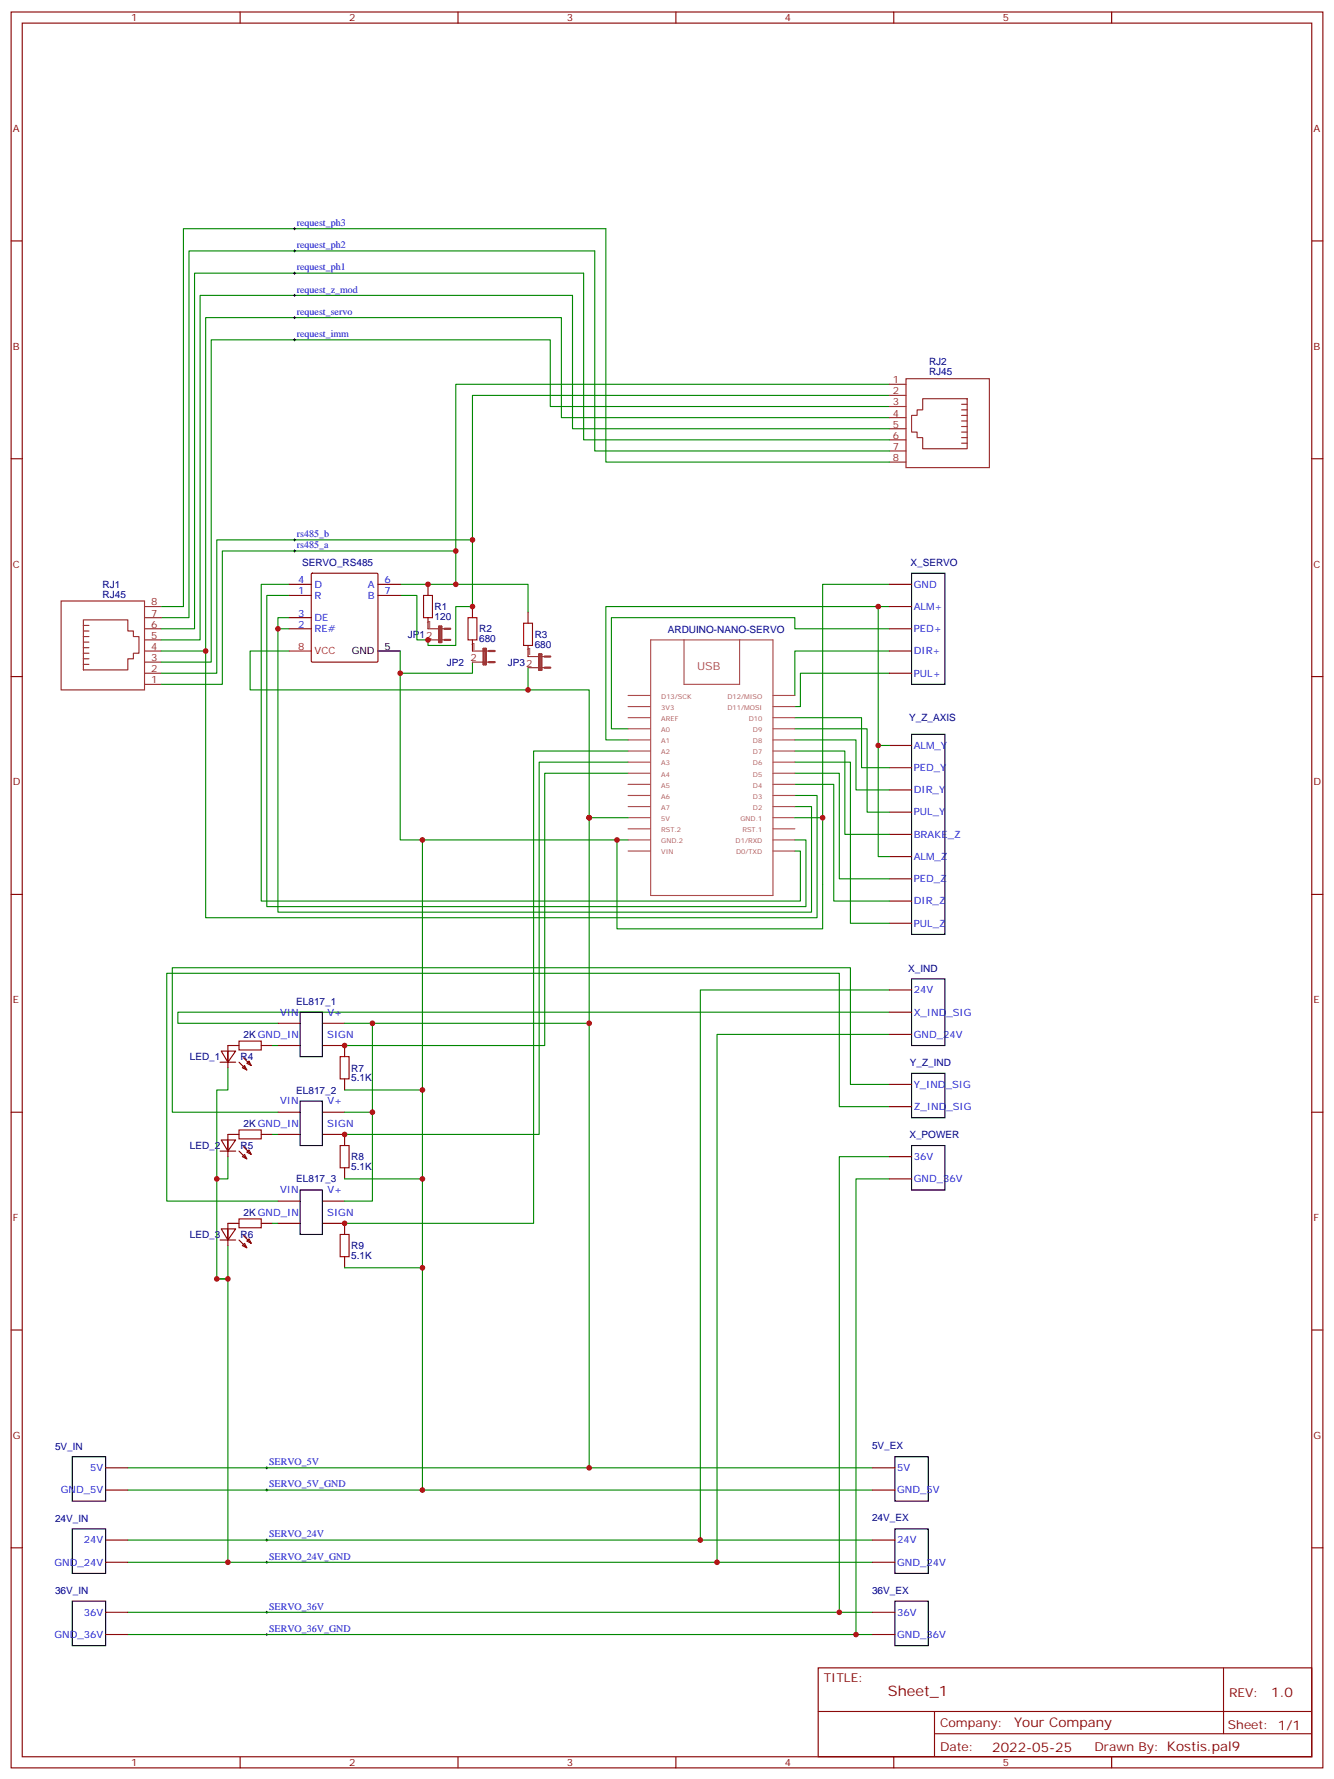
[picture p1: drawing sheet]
<svg xmlns="http://www.w3.org/2000/svg" width="423mm" height="565mm" viewBox="0 0 423 565" stroke-linecap="round" stroke-linejoin="round" font-family="sans-serif">
<g fill="none" stroke="#870000" stroke-width=".35">
<path d="M3.5 3.8h416.3v557.4h-416.3zM7.1 7.3h409.2v550.4h-409.2zM76.2 3.8v3.5M145.3 3.8v3.5M214.5 3.8v3.5M283.6 3.8v3.5M352.8 3.8v3.5M3.5 76.5h3.6M416.3 76.5h3.5M3.5 145.6h3.6M416.3 145.6h3.5M91.7 199.6h7.1"/>
<path d="M91.7 185.5h7.1M91.7 189h7.1M91.7 196.1h7.1M98.8 182.1l.3-.1h20.5l.3 .1v27.7l-.1 .3-20.7 .1-.3-.2zM119.9 185.5h7.1M119.9 189h7.1M135.8 185.5v3.5M135.8 196.1v3.5M149.9 192.5v3.6M167.6 194.3v3.5M282.2 199.6h7.1M282.2 192.5h7.1"/>
<path d="M282.2 185.5h7.1M3.5 214.8h3.6M149.9 203.1v3.6M167.6 204.9v3.5M282.2 213.7h7.1M282.2 206.7h7.1M416.3 214.8h3.5M282.2 236.6h7.1M282.2 257.8h7.1M282.2 250.8h7.1M282.2 243.7h7.1M282.2 279h7.1"/>
<path d="M282.2 271.9h7.1M282.2 264.9h7.1M3.5 283.9h3.6M282.2 293.1h7.1M282.2 286h7.1M416.3 283.9h3.5M282.2 314.3h7.1M69.8 337.2h5M70.2 333.7h4.6l-2.5 3.5zM75.8 331.9h-3.5v7M75.8 337.2l2.5 2.5M77.3 335.8l2.4 2.4"/>
<path d="M77.6 338.2l.7 1.5-1.4-.8zM78.3 337.5l.7-.7 .7 1.4zM82.9 331.9h3.5M88.2 331.9h7M88.2 324.8h7M102.3 331.9h7.1v3.5M102.3 324.8h7.1M282.2 328.4h7.1M282.2 321.3h7.1M3.5 353.1h3.6M88.2 353.1h7M102.3 353.1h7.1"/>
<path d="M109.4 342.5v3.5M282.2 351.3h7.1M282.2 344.2h7.1M416.3 353.1h3.5M69.8 365.4h5M70.2 361.9h4.6l-2.5 3.5zM75.8 360.1h-3.5v7.1M75.8 365.4l2.5 2.5M76.9 367.2l.7-.7 .7 1.4zM77.3 364l2.4 2.5M78.3 365.8l.7-.7 .7 1.4zM82.9 360.1h3.5"/>
<path d="M88.2 360.1h7M102.3 360.1h7.1v3.5M109.4 370.7v3.5M282.2 374.2h7.1M282.2 367.2h7.1M69.8 393.6h5M70.2 390.1h4.6l-2.5 3.5zM75.8 388.3h-3.5v7.1M75.8 393.6l2.5 2.5M77.3 392.2l2.4 2.5M77.6 394.7l.7 1.4-1.4-.7zM79 393.3l.7 1.4-1.4-.7z"/>
<path d="M82.9 388.3h3.5M88.2 388.3h7M88.2 381.3h7M102.3 388.3h7.1v3.6M102.3 381.3h7.1M109.4 398.9v3.5M3.5 422.2h3.6M416.3 422.2h3.5M33.5 473h7.1M33.5 465.9h7.1M276.9 473h7.1M276.9 465.9h7.1"/>
<path d="M3.5 491.3h3.6M33.5 495.9h7.1M33.5 488.9h7.1M276.9 495.9h7.1M276.9 488.9h7.1M416.3 491.3h3.5M33.5 518.9h7.1M33.5 511.8h7.1M276.9 518.9h7.1M276.9 511.8h7.1M259.6 529.4h156.7v28.3h-156.7zM388.3 529.5v20.9"/>
<path d="M76.2 557.7v3.5M145.3 557.7v3.5M214.5 557.7v3.5M259.7 543.3h156.4M283.6 557.7v3.5M296.6 550.4h119.5M296.6 543.3v14.1M352.8 557.7v3.5"/>
</g>
<g fill="none" stroke="#000" stroke-width=".35">
<path d="M289.3 182h10.6v35.2h-10.6zM119.9 206.7h7.1M289.3 233.1h10.6v63.5h-10.6zM289.3 310.7h10.6v21.2h-10.6zM95.2 321.3h7.1v14.1h-7.1zM95.2 349.5h7.1v14.1h-7.1zM289.3 340.7h10.6v14.1h-10.6zM95.2 377.8h7.1v14.1h-7.1zM289.3 363.6h10.6v14.2h-10.6zM22.9 462.4h10.6v14.1h-10.6zM284 462.4h10.6v14.1h-10.6zM22.9 485.4h10.6v14.1h-10.6z"/>
<path d="M284 485.4h10.6v14.1h-10.6zM22.9 508.3h10.6v14.1h-10.6zM284 508.3h10.6v14.1h-10.6z"/>
</g>
<g fill="none" stroke="#008700" stroke-width=".35">
<path d="M282.2 139.6h-97v-52.9h-123.5v112.9h-10.5M282.2 136.1h-100.5v-42.3h-118.2v109.3h-12.3M282.2 132.6h-104v-31.8h-112.9v105.9h-14.1M282.2 129h-107.6v-21.1h-107.6v102.3h-15.8M282.2 122h-137.6v52.9M282.2 125.5h-132.3v45.9M282.2 146.7h-89.9v-74.1h-134.1v119.9h-7M282.2 143.2h-93.5v-63.5h-128.7v116.4h-8.8M149.9 171.4h-81.1v42.3h-17.6M149.9 171.4v21.1h-5.3v12.4h-8.8v-1.8h-3.5v-14.1h-5.3M88.2 199.6v90h169.3v-33.6h-5.3M91.7 189h-7v98.8h171.1v-21.2h-3.6"/>
<path d="M91.7 185.5h-8.8v100.5h171.1v-15.8h-1.8M91.7 196.1h-3.5v3.5h3.5M127 185.5h40.6v8.8M144.6 185.5v-10.6h-74v42.3h-19.4M278.7 192.5h-86.4v42.4h7M282.2 192.5h-3.5v44.1M282.2 185.5h-21.1v74.1M282.2 199.6h-30v-3.5h-58.2v35.3h5.3M65.3 206.7v84.6h194v-38.8h-7.1M91.7 206.7h-12.3v12.3h88.2v-7.1M127 213.7v52.9h7.1M127 206.7v7h22.9v-3.5"/>
<path d="M167.6 219h19.4v40.6M282.2 206.7h-30v14.1M282.2 213.7h-28.2v10.6h-1.8M199.3 238.4h-30v149.9h-59.9M252.2 238.4h15.9v26.5h14.1M252.2 227.8h21.2v15.9h8.8M252.2 234.9h19.4v15.9h10.6M252.2 231.4h23v26.4h7M282.2 236.6h-3.5v35.3h3.5M187 259.6h12.3M187 259.6v206.3M199.3 241.9h-28.2v118.2h-61.7"/>
<path d="M199.3 245.5h-26.4v86.4h-63.5M252.2 245.5h14.1v33.5h15.9M252.2 249h12.4v37h17.6M252.2 241.9h17.7v51.2h12.3M252.2 259.6h8.9v35.3h-65.3v-28.3M195.8 266.6h-61.7v79.4h-24.7M195.8 266.6h3.5M282.2 314.3h-60v174.6M72.3 338.9v7.1h-3.5v60h3.5v-10.6M86.4 331.9h1.8M109.4 324.8h8.8v28.3h-8.8M118.2 324.8h68.8"/>
<path d="M282.2 321.3h-225.8v3.5h31.8M282.2 328.4h-54.7v167.5M118.2 353.1v28.2h-8.8M134.1 346v28.2h-24.7M282.2 344.2h-12.3v-37h-215.2v45.9h33.5M282.2 351.3h-15.9v-42.3h-213.4v72.3h35.3M72.3 367.2v7h-3.5M86.4 360.1h1.8M134.1 374.2v28.2h-24.7M282.2 367.2h-15.9v144.6M282.2 374.2h-10.6v144.7M86.4 388.3h1.8"/>
<path d="M68.8 406h3.5v89.9M134.1 402.4v70.6M40.6 473h236.3M40.6 465.9h236.3M40.6 495.9h236.3M40.6 488.9h236.3M40.6 518.9h236.3M40.6 511.8h236.3"/>
</g>
<g fill="none" stroke="#000" stroke-width=".32">
<path d="M93.1 79.7h.7M93.1 72.6h.7M93.5 72.2v.8M93.5 79.3v.7M93.1 93.8h.7M93.1 86.7h.7M93.5 86.4v.7M93.5 93.4v.7M93.1 107.9h.7M93.1 100.8h.7M93.5 100.5v.7M93.5 107.5v.7"/>
<path d="M93.1 174.9h.7M93.1 171.4h.7M93.5 171v.7M93.5 174.6v.7M84.3 473h.7M84.3 465.9h.7M84.7 465.6v.7M84.7 472.7v.7M84.3 495.9h.7M84.3 488.9h.7M84.7 488.5v.7M84.7 495.6v.7"/>
<path d="M84.3 518.9h.7M84.3 511.8h.7M84.7 511.5v.7M84.7 518.5v.7"/>
</g>
<g fill="none" stroke="#8c2424" stroke-width=".35">
<path d="M282.2 122h5.3M282.2 125.5h5.3M282.2 129h5.3M282.2 132.6h5.3M282.2 136.1h5.3M282.2 139.6h5.3M287.5 120.2h26.5v28.2h-26.5zM292.8 126.6h14.1v15.9h-14.1v-3.6h-1.8v-1.7h-1.7v-5.3h1.7v-1.8h1.8zM305.2 128.3h1.7M305.2 130.1h1.7M305.2 131.9h1.7M305.2 133.6h1.7"/>
<path d="M305.2 135.4h1.7M305.2 137.2h1.7M305.2 138.9h1.7M282.2 143.2h5.3M282.2 146.7h5.3M305.2 140.7h1.7M19.4 190.8h26.5v28.2h-26.5zM26.5 198.5h1.7M26.5 196.8h14.1v3.5h1.7v1.8h1.8v5.3h-1.8v1.7h-1.7v3.6h-14.1zM45.9 199.6h5.3M45.9 196.1h5.3M45.9 192.5h5.3"/>
<path d="M135.8 199.6h5.3M26.5 210.9h1.7M26.5 209.1h1.7M26.5 207.4h1.7M26.5 205.6h1.7M26.5 203.8h1.7M26.5 202.1h1.7M26.5 200.3h1.7M45.9 206.7h5.3M45.9 210.2h5.3M45.9 203.1h5.3M45.9 217.2h5.3"/>
<path d="M45.9 213.7h5.3M135.8 203.1h5.3M149.9 206.7h5.3M149.9 210.2h5.3M167.6 208.4h5.3M167.6 211.9h5.3"/>
</g>
<path d="M139.3 198.9h.8v4.9h-.8zM141.1 199.6h1.8M141.1 203.1h1.8M153.5 206h.7v4.9h-.7zM155.2 206.7h1.8M155.2 210.2h1.8M171.1 207.7h.7v5h-.7zM172.9 208.4h1.7M172.9 211.9h1.7" fill="none" stroke="#8c2424" stroke-width=".71"/>
<path d="M134.4 189h2.8v7.1h-2.8zM148.5 196.1h2.8v7h-2.8zM166.2 197.8h2.8v7.1h-2.8zM75.8 330.5h7.1v2.8h-7.1zM107.9 335.4h2.9v7.1h-2.9zM75.8 358.7h7.1v2.8h-7.1zM107.9 363.6h2.9v7.1h-2.9zM75.8 386.9h7.1v2.8h-7.1zM107.9 391.9h2.9v7h-2.9z" fill="none" stroke="#a10000" stroke-width=".35"/>
<path d="M91.7 206.7h7.1" fill="none" stroke="#f00" stroke-width=".35"/>
<g fill="none" stroke="#a64a4a" stroke-width=".35">
<path d="M206.5 203.1h38.8v81.2h-38.8zM217.1 203.1v14.1h17.6v-14.1M199.3 238.4h7M199.3 234.9h7M199.3 231.4h7M199.3 227.8h7M199.3 224.3h7M199.3 220.8h7M245.3 238.4h6.9M245.3 234.9h6.9M245.3 231.4h6.9M245.3 227.8h6.9"/>
<path d="M245.3 224.3h6.9M245.3 220.8h6.9M199.3 259.6h7M199.3 256h7M199.3 252.5h7M199.3 249h7M199.3 245.5h7M199.3 241.9h7M245.3 259.6h6.9M245.3 256h6.9M245.3 252.5h6.9M245.3 249h6.9"/>
<path d="M245.3 245.5h6.9M245.3 241.9h6.9M199.3 270.2h7M199.3 266.6h7M199.3 263.1h7M245.3 270.2h6.9M245.3 266.6h6.9M245.3 263.1h6.9"/>
</g>
<g fill="#c00">
<circle cx="261.1" cy="259.6" r=".88"/>
<circle cx="278.7" cy="192.5" r=".88"/>
<circle cx="278.7" cy="236.6" r=".88"/>
<circle cx="109.4" cy="388.3" r=".88"/>
<circle cx="109.4" cy="360.1" r=".88"/>
<circle cx="109.4" cy="331.9" r=".88"/>
<circle cx="167.6" cy="219" r=".88"/>
<circle cx="127" cy="213.7" r=".88"/>
<circle cx="134.1" cy="266.6" r=".88"/>
<circle cx="149.9" cy="192.5" r=".88"/>
<circle cx="144.6" cy="185.5" r=".88"/>
<circle cx="195.8" cy="266.6" r=".88"/>
<circle cx="65.3" cy="206.7" r=".88"/>
<circle cx="88.2" cy="199.6" r=".88"/>
<circle cx="187" cy="465.9" r=".88"/>
<circle cx="187" cy="259.6" r=".88"/>
<circle cx="72.3" cy="406" r=".88"/>
<circle cx="134.1" cy="346" r=".88"/>
<circle cx="222.3" cy="488.9" r=".88"/>
<circle cx="227.5" cy="495.9" r=".88"/>
<circle cx="134.1" cy="473" r=".88"/>
<circle cx="134.1" cy="402.4" r=".88"/>
<circle cx="72.3" cy="495.9" r=".88"/>
<circle cx="68.8" cy="406" r=".88"/>
<circle cx="266.3" cy="511.8" r=".88"/>
<circle cx="271.6" cy="518.9" r=".88"/>
<circle cx="144.6" cy="174.9" r=".88"/>
<circle cx="149.9" cy="171.4" r=".88"/>
<circle cx="135.8" cy="203.1" r=".88"/>
<circle cx="135.8" cy="185.5" r=".88"/>
<circle cx="68.8" cy="374.2" r=".88"/>
<circle cx="134.1" cy="374.2" r=".88"/>
<circle cx="118.2" cy="353.1" r=".88"/>
<circle cx="118.2" cy="324.8" r=".88"/>
<circle cx="187" cy="324.8" r=".88"/>
</g>
<text font-size="4.6" fill="#800" x="281.7" y="538.5">Sheet_1</text>
<g font-size="4.2" fill="#800">
<text x="403.4" y="538.7">1.0</text>
<text x="321.8" y="548.3">Your Company</text>
<text x="314.9" y="556.1">2022-05-25</text>
</g>
<g font-size="3.9" fill="#800">
<text x="261.4" y="534">TITLE:</text>
<text x="390" y="538.7">REV:</text>
<text x="298.3" y="548.2">Company:</text>
<text x="389.7" y="548.9">Sheet: 1/1</text>
<text x="298.3" y="555.9">Date:</text>
<text x="347.4" y="556">Drawn By: Kostis.pal9</text>
</g>
<text font-size="3.5" fill="#a54b4b" x="221.3" y="212.7">USB</text>
<g font-size="3.2" fill="#800">
<text x="41.6" y="6.8">1</text>
<text x="110.8" y="6.8">2</text>
<text x="179.9" y="6.8">3</text>
<text x="249.1" y="6.8">4</text>
<text x="318.2" y="6.8">5</text>
<text x="4.1" y="41.9">A</text>
<text x="416.8" y="41.9">A</text>
<text x="4.1" y="111.1">B</text>
<text x="416.8" y="111.1">B</text>
<text x="4.1" y="180.2">C</text>
<text x="416.8" y="180.2">C</text>
<text x="4.1" y="249.3">D</text>
<text x="416.8" y="249.3">D</text>
<text x="4.1" y="318.5">E</text>
<text x="416.8" y="318.5">E</text>
<text x="4.1" y="387.6">F</text>
<text x="416.8" y="387.6">F</text>
<text x="4.1" y="456.8">G</text>
<text x="416.8" y="456.8">G</text>
<text x="41.6" y="560.7">1</text>
<text x="110.8" y="560.7">2</text>
<text x="179.9" y="560.7">3</text>
<text x="249.1" y="560.7">4</text>
<text x="318.2" y="560.7">5</text>
</g>
<g font-size="3.2" fill="#00f">
<text x="94.2" y="71.7">request_ph3</text>
<text x="94.2" y="78.8">request_ph2</text>
<text x="94.2" y="85.8">request_ph1</text>
<text x="94.2" y="92.9">request_z_mod</text>
<text x="94.2" y="99.9">request_servo</text>
<text x="94.2" y="107">request_imm</text>
<text x="94.2" y="170.5">rs485_b</text>
<text x="94.2" y="174">rs485_a</text>
<text x="94.6" y="185.1">4</text>
<text x="122.1" y="185.1">6</text>
<text x="94.6" y="188.7">1</text>
<text x="99.8" y="190.1">R</text>
<text x="99.8" y="186.5">D</text>
<text x="116.7" y="190.1">B</text>
<text x="116.7" y="186.5">A</text>
<text x="122.1" y="188.7">7</text>
<text x="290" y="186.5">GND</text>
<text x="94.6" y="195.7">3</text>
<text x="99.8" y="197.1">DE</text>
<text x="290" y="193.6">ALM+</text>
<text x="94.6" y="199.2">2</text>
<text x="99.8" y="200.7">RE#</text>
<text x="290" y="200.7">PED+</text>
<text x="290" y="207.7">DIR+</text>
<text x="290" y="214.8">PUL+</text>
<text x="290" y="237.7">ALM_Y</text>
<text x="290" y="244.8">PED_Y</text>
<text x="290" y="251.8">DIR_Y</text>
<text x="290" y="258.9">PUL_Y</text>
<text x="290" y="265.9">BRAKE_Z</text>
<text x="290" y="273">ALM_Z</text>
<text x="290" y="280">PED_Z</text>
<text x="290" y="287.1">DIR_Z</text>
<text x="290" y="294.1">PUL_Z</text>
<text x="290" y="315.3">24V</text>
<text x="88.9" y="322.4">VIN</text>
<text x="103.9" y="322.4">V+</text>
<text x="290" y="322.4">X_IND_SIG</text>
<text x="103.8" y="329.4">SIGN</text>
<text x="290" y="329.4">GND_24V</text>
<text x="290" y="345.3">Y_IND_SIG</text>
<text x="88.9" y="350.6">VIN</text>
<text x="103.9" y="350.6">V+</text>
<text x="290" y="352.4">Z_IND_SIG</text>
<text x="103.8" y="357.6">SIGN</text>
<text x="290" y="368.2">36V</text>
<text x="290" y="375.3">GND_36V</text>
<text x="88.9" y="378.8">VIN</text>
<text x="103.9" y="378.8">V+</text>
<text x="103.8" y="385.9">SIGN</text>
<text x="28.6" y="467">5V</text>
<text x="85.4" y="465.1">SERVO_5V</text>
<text x="284.7" y="467">5V</text>
<text x="85.4" y="472.1">SERVO_5V_GND</text>
<text x="19.3" y="474.1">GND_5V</text>
<text x="284.7" y="474.1">GND_5V</text>
<text x="26.6" y="489.9">24V</text>
<text x="85.4" y="488">SERVO_24V</text>
<text x="284.7" y="489.9">24V</text>
<text x="17.3" y="497">GND_24V</text>
<text x="85.4" y="495.1">SERVO_24V_GND</text>
<text x="284.7" y="497">GND_24V</text>
<text x="26.6" y="512.9">36V</text>
<text x="85.4" y="510.9">SERVO_36V</text>
<text x="284.7" y="512.9">36V</text>
<text x="17.3" y="519.9">GND_36V</text>
<text x="85.4" y="518">SERVO_36V_GND</text>
<text x="284.7" y="519.9">GND_36V</text>
</g>
<g font-size="3.2" fill="#000080">
<text x="294.8" y="119.2">RJ45</text>
<text x="294.8" y="116">RJ2</text>
<text x="95.8" y="179.7">SERVO_RS485</text>
<text x="288.9" y="179.6">X_SERVO</text>
<text x="32.6" y="189.7">RJ45</text>
<text x="32.6" y="186.7">RJ1</text>
<text x="137.9" y="196.8">120</text>
<text x="137.9" y="193.7">R1</text>
<text x="129.5" y="202.5">JP12</text>
<text x="152" y="203.9">680</text>
<text x="152" y="200.7">R2</text>
<text x="169.7" y="202.5">R3</text>
<text x="211.9" y="200.8">ARDUINO-NANO-SERVO</text>
<text x="169.7" y="205.7">680</text>
<text x="141.8" y="211.3">JP2</text>
<text x="161.2" y="211.3">JP32</text>
<text x="288.5" y="229">Y_Z_AXIS</text>
<text x="288.2" y="308.5">X_IND</text>
<text x="94" y="318.9">EL817_1</text>
<text x="77.3" y="329.4">2K GND_IN</text>
<text x="60.2" y="336.6">LED_1</text>
<text x="76.4" y="336.6">R4</text>
<text x="111.5" y="340.2">R7</text>
<text x="288.7" y="338.5">Y_Z_IND</text>
<text x="94" y="347.1">EL817_2</text>
<text x="111.5" y="343.2">5.1K</text>
<text x="77.3" y="357.6">2K GND_IN</text>
<text x="60.2" y="364.8">LED_2</text>
<text x="76.4" y="364.8">R5</text>
<text x="288.6" y="361.4">X_POWER</text>
<text x="111.5" y="371.5">5.1K</text>
<text x="111.5" y="368.4">R8</text>
<text x="94" y="375.4">EL817_3</text>
<text x="77.3" y="385.9">2K GND_IN</text>
<text x="60.2" y="393">LED_3</text>
<text x="76.4" y="393">R6</text>
<text x="111.5" y="399.7">5.1K</text>
<text x="111.5" y="396.6">R9</text>
<text x="17.5" y="460.2">5V_IN</text>
<text x="276.7" y="460">5V_EX</text>
<text x="17.5" y="483.1">24V_IN</text>
<text x="276.7" y="483">24V_EX</text>
<text x="17.5" y="506">36V_IN</text>
<text x="276.7" y="505.9">36V_EX</text>
</g>
<g font-size="3.2" fill="#8d2323">
<text x="283.4" y="121.6">1</text>
<text x="283.4" y="125.2">2</text>
<text x="283.4" y="128.7">3</text>
<text x="283.4" y="132.2">4</text>
<text x="283.4" y="135.7">5</text>
<text x="283.4" y="139.3">6</text>
<text x="283.4" y="142.8">7</text>
<text x="283.4" y="146.3">8</text>
<text x="48" y="195.7">7</text>
<text x="48" y="192.2">8</text>
<text x="48" y="202.8">5</text>
<text x="48" y="199.2">6</text>
<text x="135.2" y="199.2">1</text>
<text x="48" y="209.8">3</text>
<text x="48" y="206.3">4</text>
<text x="149.3" y="206.3">1</text>
<text x="149.3" y="209.8">2</text>
<text x="167" y="208.1">1</text>
<text x="48" y="213.4">2</text>
<text x="48" y="216.9">1</text>
</g>
<g font-size="3.2" fill="#f00">
<text x="94.6" y="206.3">8</text>
<text x="99.8" y="207.7">VCC</text>
</g>
<g font-size="3.2">
<text x="111.6" y="207.7">GND</text>
<text x="122.1" y="206.3">5</text>
</g>
<g font-size="2.1" fill="#a54b4b">
<text x="209.8" y="221.8">D13/SCK</text>
<text x="230.9" y="221.8">D12/MISO</text>
<text x="209.8" y="225.3">3V3</text>
<text x="230.9" y="225.3">D11/MOSI</text>
<text x="209.8" y="232.4">A0</text>
<text x="209.8" y="228.9">AREF</text>
<text x="237.6" y="228.9">D10</text>
<text x="239" y="232.4">D9</text>
<text x="209.8" y="239.4">A2</text>
<text x="209.8" y="235.9">A1</text>
<text x="239" y="239.4">D7</text>
<text x="239" y="235.9">D8</text>
<text x="209.8" y="243">A3</text>
<text x="239" y="243">D6</text>
<text x="209.8" y="250">A5</text>
<text x="209.8" y="246.5">A4</text>
<text x="239" y="250">D4</text>
<text x="239" y="246.5">D5</text>
<text x="209.8" y="257.1">A7</text>
<text x="209.8" y="253.6">A6</text>
<text x="239" y="257.1">D2</text>
<text x="239" y="253.6">D3</text>
<text x="209.8" y="260.6">5V</text>
<text x="235" y="260.6">GND.1</text>
<text x="209.8" y="267.7">GND.2</text>
<text x="209.8" y="264.1">RST.2</text>
<text x="233.4" y="267.7">D1/RXD</text>
<text x="235.6" y="264.1">RST.1</text>
<text x="209.8" y="271.2">VIN</text>
<text x="233.6" y="271.2">D0/TXD</text>
</g>
</svg>
